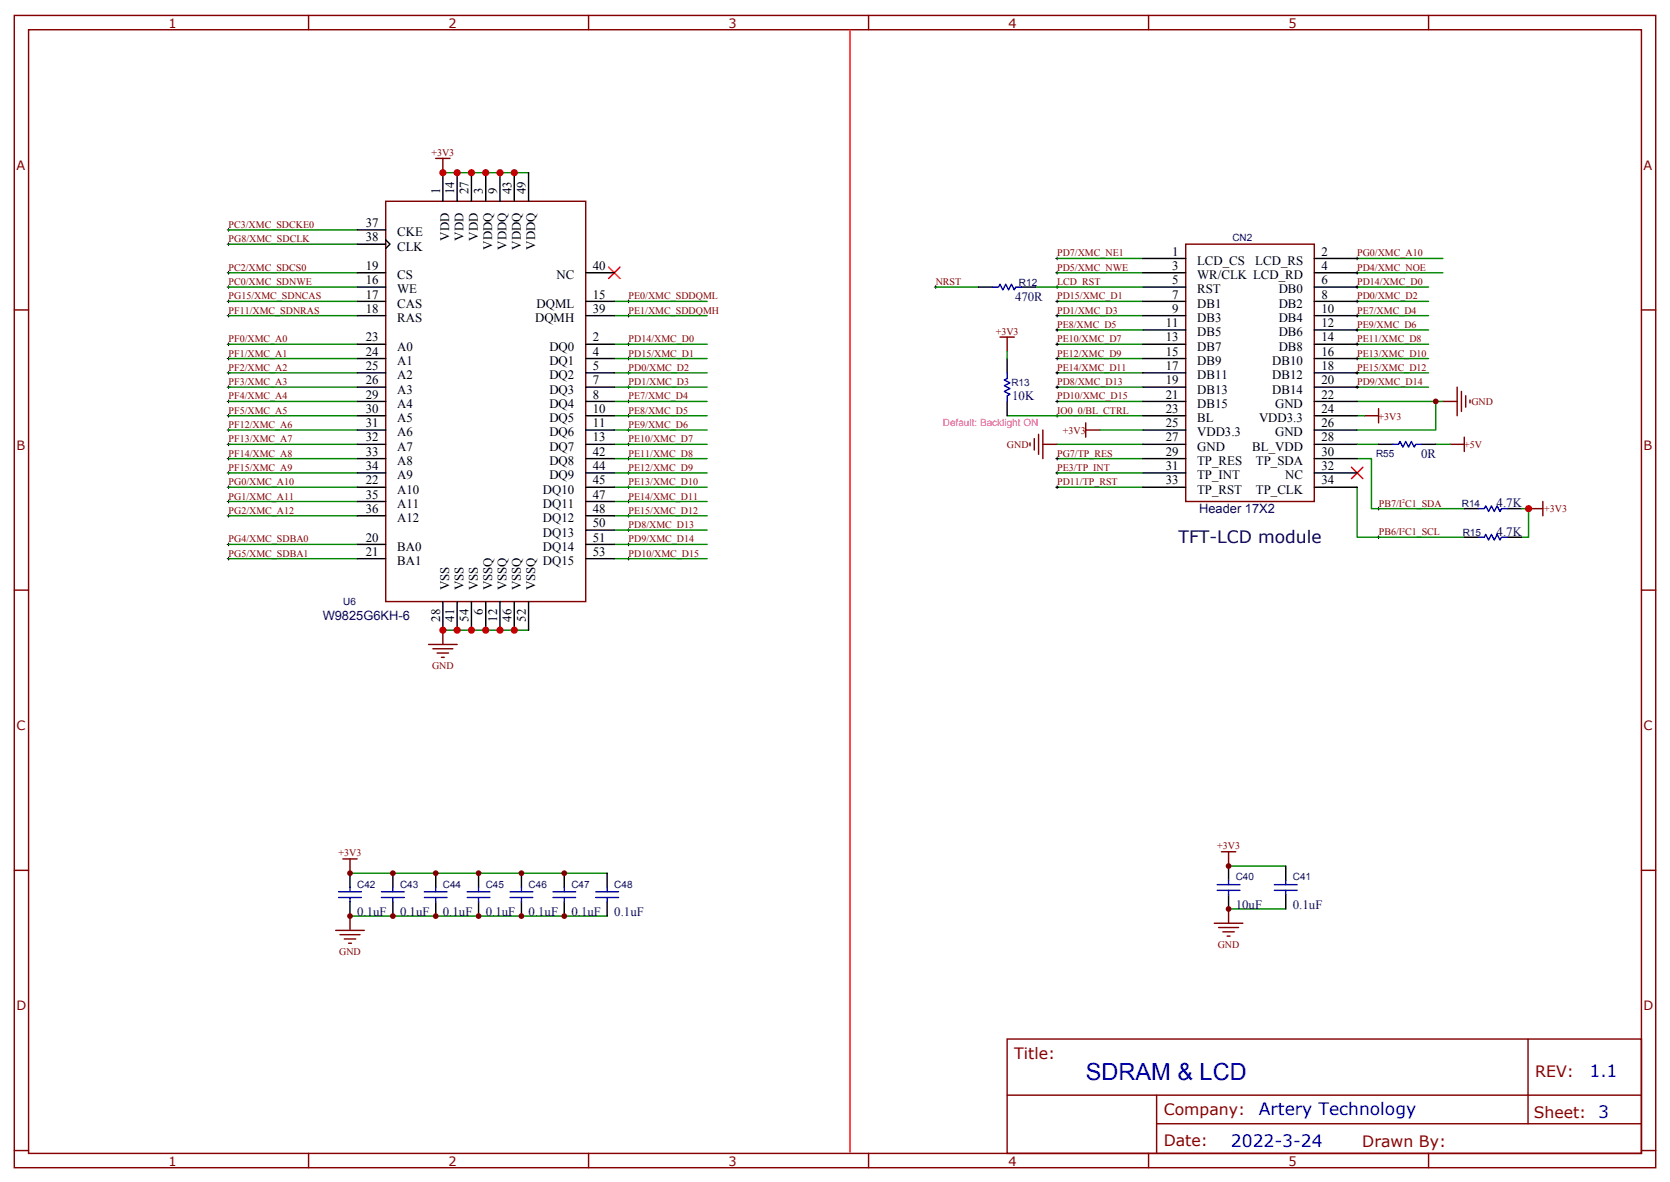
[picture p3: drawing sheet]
<svg xmlns="http://www.w3.org/2000/svg" width="412mm" height="292mm" viewBox="0 0 412 292" stroke-linecap="round" stroke-linejoin="round" font-family="sans-serif">
<g fill="none" stroke="#800000" stroke-width=".35">
<path d="M107.6 39.1h3.5M109.4 39.1v3.5M95.2 49.7h49.4v98.7h-49.4zM292.8 60.3h31.8v63.5h-31.8zM246.9 83.2h3.6M248.7 83.2v3.5M356.3 99.1h3.5M359.8 95.5v7.1M360.9 96.6v4.9M361.9 97.6v2.9M363 98.7v.7M254.4 109.3v.7"/>
<path d="M255.4 108.2v2.9M256.5 107.2v4.9M257.5 109.6h3.6M257.5 106.1v7.1M268.1 106.1h3.5M268.1 104.4v3.5M336.9 102.6h3.5M340.4 100.8v3.6M358.1 109.6h3.5M361.6 107.9v3.5M377.5 125.5h3.5M381 123.8v3.5"/>
<path d="M105.8 159h7.1M109.4 155.5v3.5M106.9 160.1h4.9M107.9 161.1h2.9M109 162.2h.7M84.7 211.9h3.5M86.4 211.9v3.6M301.6 210.2h3.6M303.4 210.2v3.5M82.9 229.6h7.1M84 230.6h4.9M85 231.7h2.8"/>
<path d="M86.1 232.8h.7M86.4 226.1v3.5M299.9 227.8h7M300.9 228.9h5M302 229.9h2.8M303 231h.7M303.4 224.3v3.5"/>
</g>
<path d="M209.9 7.3v277M150.3 65.9l2.8 2.8M153.1 65.9l-2.8 2.8M333.7 115.3l2.8 2.8M336.5 115.3l-2.8 2.8" fill="none" stroke="#f00" stroke-width=".35"/>
<g fill="none" stroke="#000" stroke-width=".25">
<path d="M56.1 56.7h.7M56.4 56.4v.7M56.4 59.9v.7M56.1 70.8h.7M56.1 67.3h.7M56.1 60.3h.7M56.1 74.4h.7M56.1 77.9h.7M56.4 67v.7M56.4 70.5v.7M56.4 74v.7M56.4 77.5v.7"/>
<path d="M154.9 74.4h.7M154.9 77.9h.7M155.2 74v.7M155.2 77.5v.7M230.7 70.8h.7M231.1 70.5v.7M260.7 70.8h.7M260.7 67.3h.7M260.7 63.8h.7M260.7 74.4h.7M260.7 77.9h.7M261.1 63.4v.7"/>
<path d="M261.1 67v.7M261.1 70.5v.7M261.1 74v.7M261.1 77.5v.7M334.8 70.8h.7M334.8 67.3h.7M334.8 63.8h.7M334.8 74.4h.7M334.8 77.9h.7M335.1 63.4v.7M335.1 67v.7M335.1 70.5v.7"/>
<path d="M335.1 74v.7M335.1 77.5v.7M56.1 84.9h.7M56.1 88.5h.7M56.1 92h.7M56.1 95.5h.7M56.1 99.1h.7M56.4 84.6v.7M56.4 88.1v.7M56.4 91.7v.7M56.4 95.2v.7M56.4 98.7v.7"/>
<path d="M154.9 84.9h.7M154.9 88.5h.7M154.9 92h.7M154.9 95.5h.7M154.9 99.1h.7M155.2 84.6v.7M155.2 88.1v.7M155.2 91.7v.7M155.2 95.2v.7M155.2 98.7v.7M260.7 84.9h.7M260.7 88.5h.7"/>
<path d="M260.7 92h.7M260.7 95.5h.7M260.7 99.1h.7M260.7 81.4h.7M261.1 81.1v.7M261.1 84.6v.7M261.1 88.1v.7M261.1 91.7v.7M261.1 95.2v.7M261.1 98.7v.7M334.8 84.9h.7M334.8 88.5h.7"/>
<path d="M334.8 92h.7M334.8 95.5h.7M334.8 81.4h.7M335.1 81.1v.7M335.1 84.6v.7M335.1 88.1v.7M335.1 91.7v.7M335.1 95.2v.7M56.1 102.6h.7M56.1 116.7h.7M56.1 106.1h.7M56.1 109.6h.7"/>
<path d="M56.1 113.2h.7M56.4 102.2v.7M56.4 105.8v.7M56.4 109.3v.7M56.4 112.8v.7M56.4 116.3v.8M56.4 119.9v.7M154.9 102.6h.7M154.9 116.7h.7M154.9 106.1h.7M154.9 109.6h.7M154.9 113.2h.7"/>
<path d="M155.2 102.2v.7M155.2 105.8v.7M155.2 109.3v.7M155.2 112.8v.7M155.2 116.3v.8M155.2 119.9v.7M260.7 102.6h.7M260.7 116.7h.7M260.7 113.2h.7M261.1 102.2v.7M261.1 112.8v.7M261.1 116.3v.8"/>
<path d="M261.1 119.9v.7M56.1 120.2h.7M56.1 123.8h.7M56.1 127.3h.7M56.1 134.3h.7M56.1 137.9h.7M56.4 123.4v.7M56.4 126.9v.7M56.4 134v.7M56.4 137.5v.7M154.9 120.2h.7M154.9 123.8h.7"/>
<path d="M154.9 127.3h.7M154.9 134.3h.7M154.9 137.9h.7M154.9 130.8h.7M155.2 123.4v.7M155.2 126.9v.7M155.2 130.5v.7M155.2 134v.7M155.2 137.5v.7M260.7 120.2h.7M340.1 132.6h.7M340.1 125.5h.7"/>
<path d="M340.4 125.2v.7M340.4 132.2v.7"/>
</g>
<g fill="none" stroke="#008700" stroke-width=".35">
<path d="M56.4 56.7h31.8M109.4 42.6h21.1M56.4 60.3h31.8M56.4 67.3h31.8M56.4 70.8h31.8M56.4 74.4h31.8M56.4 77.9h31.8M151.7 74.4h22.9M151.7 77.9h22.9M231.1 70.8h10.6M255.8 70.8h26.4M261.1 67.3h21.1"/>
<path d="M261.1 74.4h21.1M261.1 77.9h21.1M261.1 63.8h21.1M335.1 67.3h21.2M335.1 70.8h17.7M335.1 74.4h17.7M335.1 77.9h17.7M335.1 63.8h21.2M56.4 99.1h31.8M56.4 84.9h31.8M56.4 88.5h31.8M56.4 92h31.8"/>
<path d="M56.4 95.5h31.8M151.7 99.1h22.9M151.7 84.9h22.9M151.7 88.5h22.9M151.7 92h22.9M151.7 95.5h22.9M248.7 86.7v1.8M261.1 99.1h21.1M261.1 84.9h21.1M261.1 88.5h21.1M261.1 92h21.1M261.1 95.5h21.1"/>
<path d="M261.1 81.4h21.1M335.1 99.1h21.2M335.1 84.9h17.7M335.1 88.5h17.7M335.1 92h17.7M335.1 95.5h17.7M335.1 81.4h17.7M354.5 99.1v7h-19.4M56.4 106.1h31.8M56.4 102.6h31.8M56.4 109.6h31.8M56.4 113.2h31.8"/>
<path d="M56.4 116.7h31.8M151.7 106.1h22.9M151.7 102.6h22.9M151.7 109.6h22.9M151.7 113.2h22.9M151.7 116.7h22.9M248.7 102.6h33.5M261.1 113.2h21.1M261.1 116.7h21.1M261.1 109.6h21.1M271.6 106.1h10.6M335.1 113.2h3.6v12.3h22.9"/>
<path d="M335.1 102.6h1.8M335.1 109.6h5.3M354.5 109.6h3.6M56.4 120.2h31.8M56.4 123.8h31.8M56.4 127.3h31.8M56.4 134.3h31.8M56.4 137.9h31.8M151.7 120.2h22.9M151.7 123.8h22.9M151.7 127.3h22.9M151.7 134.3h22.9"/>
<path d="M151.7 137.9h22.9M151.7 130.8h22.9M261.1 120.2h21.1M335.1 120.2v12.4h26.5M375.7 125.5h1.8v7.1h-1.8M109.4 155.5h21.1M86.4 215.5h63.5M303.4 213.7h14.1M86.4 226.1h63.5M303.4 224.3h14.1"/>
</g>
<g fill="none" stroke="#000" stroke-width=".35">
<path d="M88.2 56.7h7M95.2 59.2l1.1 1.1-1.1 1M109.4 42.6v7.1M112.9 42.6v7.1M116.4 42.6v7.1M119.9 42.6v7.1M123.5 42.6v7.1M127 42.6v7.1M130.5 42.6v7.1M88.2 70.8h7M88.2 74.4h7M88.2 77.9h7"/>
<path d="M88.2 67.3h7M88.2 60.3h7M144.6 74.4h7.1M144.6 77.9h7.1M144.6 67.3h7.1M241.7 70.8h3.5M252.2 70.8h3.6M282.2 70.8h10.6M282.2 74.4h10.6M282.2 77.9h10.6M282.2 67.3h10.6M282.2 63.8h10.6"/>
<path d="M324.6 70.8h10.5M324.6 74.4h10.5M324.6 77.9h10.5M324.6 67.3h10.5M324.6 63.8h10.5M88.2 84.9h7M88.2 88.5h7M88.2 92h7M88.2 95.5h7M88.2 99.1h7M144.6 84.9h7.1M144.6 88.5h7.1"/>
<path d="M144.6 92h7.1M144.6 95.5h7.1M144.6 99.1h7.1M248.7 88.5v3.5M248.7 99.1v3.5M282.2 84.9h10.6M282.2 88.5h10.6M282.2 92h10.6M282.2 95.5h10.6M282.2 99.1h10.6M282.2 81.4h10.6M324.6 84.9h10.5"/>
<path d="M324.6 88.5h10.5M324.6 92h10.5M324.6 95.5h10.5M324.6 99.1h10.5M324.6 81.4h10.5M88.2 102.6h7M88.2 106.1h7M88.2 109.6h7M88.2 113.2h7M88.2 116.7h7M144.6 102.6h7.1M144.6 106.1h7.1"/>
<path d="M144.6 109.6h7.1M144.6 113.2h7.1M144.6 116.7h7.1M282.2 102.6h10.6M282.2 106.1h10.6M282.2 109.6h10.6M282.2 113.2h10.6M282.2 116.7h10.6M324.6 102.6h10.5M324.6 106.1h10.5M324.6 109.6h10.5M324.6 113.2h10.5"/>
<path d="M324.6 116.7h10.5M340.4 109.6h3.6M351 109.6h3.5M88.2 134.3h7M88.2 137.9h7M88.2 120.2h7M88.2 123.8h7M88.2 127.3h7M144.6 134.3h7.1M144.6 137.9h7.1M144.6 120.2h7.1M144.6 123.8h7.1"/>
<path d="M144.6 127.3h7.1M144.6 130.8h7.1M282.2 120.2h10.6M324.6 120.2h10.5M361.6 125.5h3.5M361.6 132.6h3.5M372.2 125.5h3.5M372.2 132.6h3.5M109.4 148.4v7.1M112.9 148.4v7.1M116.4 148.4v7.1M119.9 148.4v7.1"/>
<path d="M123.5 148.4v7.1M127 148.4v7.1M130.5 148.4v7.1M86.4 215.5v3.5M97 215.5v3.5M107.6 215.5v3.5M118.2 215.5v3.5M128.8 215.5v3.5M139.3 215.5v3.5M149.9 215.5v3.5M303.4 213.7v3.5M317.5 213.7v3.5"/>
<path d="M86.4 222.5v3.6M97 222.5v3.6M107.6 222.5v3.6M118.2 222.5v3.6M128.8 222.5v3.6M139.3 222.5v3.6M149.9 222.5v3.6M303.4 220.8v3.5M317.5 220.8v3.5"/>
</g>
<g fill="none" stroke="#00f" stroke-width=".35">
<path d="M245.2 70.8h1.4l.3-.7 .7 1.4 .8-1.4 .7 1.4 .7-1.4 .7 1.4 .3-.7h1.4M248.7 92v1.4l-.7 .4 1.4 .7-1.4 .7 1.4 .7-1.4 .7 1.4 .7-.7 .3v1.5M344 109.6h1.4l.3-.7 .7 1.4 .7-1.4 .7 1.4 .7-1.4 .7 1.4 .4-.7h1.4M365.1 125.5h1.4l.4-.7 .7 1.4 .7-1.4 .7 1.4 .7-1.4 .7 1.4 .4-.7h1.4M365.1 132.6h1.4l.4-.7 .7 1.4 .7-1.4 .7 1.4 .7-1.4 .7 1.4 .4-.7h1.4M86.4 219v1.1M97 219v1.1M107.6 219v1.1M118.2 219v1.1M128.8 219v1.1M139.3 219v1.1M149.9 219v1.1"/>
<path d="M300.6 218.3h5.6M300.6 219.7h5.6M303.4 217.2v1.1M303.4 219.7v1.1M314.7 218.3h5.6M314.7 219.7h5.6M317.5 217.2v1.1M317.5 219.7v1.1M83.6 220.1h5.7M83.6 221.5h5.7M86.4 221.5v1M94.2 220.1h5.6"/>
<path d="M94.2 221.5h5.6M97 221.5v1M104.8 220.1h5.6M104.8 221.5h5.6M107.6 221.5v1M115.4 220.1h5.6M115.4 221.5h5.6M118.2 221.5v1M125.9 220.1h5.7M125.9 221.5h5.7M128.8 221.5v1M136.5 220.1h5.7"/>
<path d="M136.5 221.5h5.7M139.3 221.5v1M147.1 220.1h5.7M147.1 221.5h5.7M149.9 221.5v1"/>
</g>
<g fill="none" stroke="#870000" stroke-width=".35">
<path d="M3.5 3.8h405.4v284.3h-405.4zM7.1 7.3h398.2v277.3h-398.2zM76.2 3.8v3.5M145.3 3.8v3.5M214.5 3.8v3.5M283.6 3.8v3.5M352.8 3.8v3.5M3.5 76.5h3.6M405.3 76.5h3.6M3.5 145.6h3.6M405.3 145.6h3.6M3.5 214.8h3.6"/>
<path d="M405.3 214.8h3.6M248.7 256.4h156.6v28.2h-156.6zM377.3 256.4v20.9M248.7 270.2h156.5M285.6 277.3h119.6M285.6 270.2v14.2M3.5 283.9h3.6M76.2 284.6v3.5M145.3 284.6v3.5M214.5 284.6v3.5M283.6 284.6v3.5M352.8 284.6v3.5"/>
<path d="M405.3 283.9h3.6"/>
</g>
<g fill="#800000">
<circle cx="86.4" cy="226.1" r=".71"/>
<circle cx="86.4" cy="215.5" r=".71"/>
<circle cx="97" cy="226.1" r=".71"/>
<circle cx="97" cy="215.5" r=".71"/>
<circle cx="107.6" cy="226.1" r=".71"/>
<circle cx="107.6" cy="215.5" r=".71"/>
<circle cx="118.2" cy="226.1" r=".71"/>
<circle cx="118.2" cy="215.5" r=".71"/>
<circle cx="128.8" cy="226.1" r=".71"/>
<circle cx="128.8" cy="215.5" r=".71"/>
<circle cx="139.3" cy="226.1" r=".71"/>
<circle cx="139.3" cy="215.5" r=".71"/>
<circle cx="303.4" cy="224.3" r=".71"/>
<circle cx="303.4" cy="213.7" r=".71"/>
<circle cx="354.5" cy="99.1" r=".71"/>
</g>
<g fill="#c00">
<circle cx="109.4" cy="42.6" r=".88"/>
<circle cx="119.9" cy="42.6" r=".88"/>
<circle cx="119.9" cy="155.5" r=".88"/>
<circle cx="123.5" cy="42.6" r=".88"/>
<circle cx="123.5" cy="155.5" r=".88"/>
<circle cx="112.9" cy="42.6" r=".88"/>
<circle cx="116.4" cy="42.6" r=".88"/>
<circle cx="109.4" cy="155.5" r=".88"/>
<circle cx="112.9" cy="155.5" r=".88"/>
<circle cx="127" cy="42.6" r=".88"/>
<circle cx="127" cy="155.5" r=".88"/>
<circle cx="116.4" cy="155.5" r=".88"/>
<circle cx="377.5" cy="125.5" r=".88"/>
</g>
<text font-size="5.8" fill="#00f" x="268.1" y="266.6">SDRAM &amp; LCD</text>
<text font-size="4.2" fill="#006" x="291" y="134">TFT-LCD module</text>
<g font-size="4.2" fill="#00f">
<text x="392.5" y="265.7">1.1</text>
<text x="310.9" y="275.2">Artery Technology</text>
<text x="304" y="283">2022-3-24</text>
</g>
<g font-size="3.9" fill="#800">
<text x="250.5" y="261.4">Title:</text>
<text x="379.1" y="265.7">REV:</text>
<text x="287.4" y="275.2">Company:</text>
<text x="378.7" y="275.8">Sheet: 3</text>
<text x="287.4" y="282.9">Date:</text>
<text x="336.4" y="282.9">Drawn By:</text>
</g>
<g font-size="3.2" fill="#800">
<text x="41.6" y="6.8">1</text>
<text x="110.8" y="6.8">2</text>
<text x="179.9" y="6.8">3</text>
<text x="249.1" y="6.8">4</text>
<text x="318.2" y="6.8">5</text>
<text x="4.1" y="41.9">A</text>
<text x="405.9" y="41.9">A</text>
<text x="4.1" y="111.1">B</text>
<text x="405.9" y="111.1">B</text>
<text x="4.1" y="180.2">C</text>
<text x="405.9" y="180.2">C</text>
<text x="4.1" y="249.3">D</text>
<text x="405.9" y="249.3">D</text>
<text x="41.6" y="287.6">1</text>
<text x="110.8" y="287.6">2</text>
<text x="179.9" y="287.6">3</text>
<text x="249.1" y="287.6">4</text>
<text x="318.2" y="287.6">5</text>
</g>
<g font-size="3.2">
<text x="108.7" y="47.9" transform="rotate(-90 108.7 47.9)">1</text>
<text x="112.2" y="47.9" transform="rotate(-90 112.2 47.9)">14</text>
<text x="115.7" y="47.9" transform="rotate(-90 115.7 47.9)">27</text>
<text x="119.2" y="47.9" transform="rotate(-90 119.2 47.9)">3</text>
<text x="122.8" y="47.9" transform="rotate(-90 122.8 47.9)">9</text>
<text x="126.3" y="47.9" transform="rotate(-90 126.3 47.9)">43</text>
<text x="129.8" y="47.9" transform="rotate(-90 129.8 47.9)">49</text>
<text x="90.3" y="56">37</text>
<text x="90.3" y="59.5">38</text>
<text x="98.1" y="58.3">CKE</text>
<text x="110.9" y="59.4" transform="rotate(-90 110.9 59.4)">VDD</text>
<text x="114.5" y="59.4" transform="rotate(-90 114.5 59.4)">VDD</text>
<text x="118" y="59.4" transform="rotate(-90 118 59.4)">VDD</text>
<text x="98.1" y="61.8">CLK</text>
<text x="121.5" y="61.6" transform="rotate(-90 121.5 61.6)">VDDQ</text>
<text x="125.1" y="61.6" transform="rotate(-90 125.1 61.6)">VDDQ</text>
<text x="128.6" y="61.6" transform="rotate(-90 128.6 61.6)">VDDQ</text>
<text x="132.1" y="61.6" transform="rotate(-90 132.1 61.6)">VDDQ</text>
<text x="289.5" y="63.1">1</text>
<text x="295.6" y="65.4">LCD_CS</text>
<text x="310" y="65.4">LCD_RS</text>
<text x="326.3" y="63.1">2</text>
<text x="90.3" y="70.1">16</text>
<text x="90.3" y="66.6">19</text>
<text x="98.1" y="68.9">CS</text>
<text x="137.4" y="68.9">NC</text>
<text x="146.4" y="66.6">40</text>
<text x="289.5" y="66.6">3</text>
<text x="289.5" y="70.1">5</text>
<text x="295.6" y="68.9">WR/CLK LCD_RD</text>
<text x="326.3" y="66.6">4</text>
<text x="326.3" y="70.1">6</text>
<text x="90.3" y="73.7">17</text>
<text x="90.3" y="77.2">18</text>
<text x="98.1" y="72.4">WE</text>
<text x="98.1" y="76">CAS</text>
<text x="132.5" y="76">DQML</text>
<text x="146.4" y="77.2">39</text>
<text x="146.4" y="73.7">15</text>
<text x="289.5" y="73.7">7</text>
<text x="289.5" y="77.2">9</text>
<text x="295.6" y="72.4">RST</text>
<text x="295.6" y="76">DB1</text>
<text x="315.8" y="72.4">DB0</text>
<text x="315.8" y="76">DB2</text>
<text x="326.3" y="73.7">8</text>
<text x="326.3" y="77.2">10</text>
<text x="98.1" y="79.5">RAS</text>
<text x="132.1" y="79.5">DQMH</text>
<text x="287.9" y="80.7">11</text>
<text x="295.6" y="79.5">DB3</text>
<text x="295.6" y="83">DB5</text>
<text x="315.8" y="79.5">DB4</text>
<text x="315.8" y="83">DB6</text>
<text x="326.3" y="80.7">12</text>
<text x="90.3" y="84.2">23</text>
<text x="90.3" y="87.8">24</text>
<text x="98.1" y="86.5">A0</text>
<text x="135.7" y="86.5">DQ0</text>
<text x="146.4" y="84.2">2</text>
<text x="146.4" y="87.8">4</text>
<text x="287.9" y="84.2">13</text>
<text x="287.9" y="87.8">15</text>
<text x="295.6" y="86.5">DB7</text>
<text x="315.8" y="86.5">DB8</text>
<text x="326.3" y="84.2">14</text>
<text x="326.3" y="87.8">16</text>
<text x="90.3" y="91.3">25</text>
<text x="90.3" y="94.8">26</text>
<text x="98.1" y="90.1">A1</text>
<text x="98.1" y="93.6">A2</text>
<text x="135.7" y="90.1">DQ1</text>
<text x="135.7" y="93.6">DQ2</text>
<text x="146.4" y="91.3">5</text>
<text x="146.4" y="94.8">7</text>
<text x="287.9" y="91.3">17</text>
<text x="287.9" y="94.8">19</text>
<text x="295.6" y="90.1">DB9</text>
<text x="295.6" y="93.6">DB11</text>
<text x="314.2" y="90.1">DB10</text>
<text x="314.2" y="93.6">DB12</text>
<text x="326.3" y="91.3">18</text>
<text x="326.3" y="94.8">20</text>
<text x="90.3" y="98.4">29</text>
<text x="90.3" y="101.9">30</text>
<text x="98.1" y="97.1">A3</text>
<text x="98.1" y="100.6">A4</text>
<text x="135.7" y="97.1">DQ3</text>
<text x="135.7" y="100.6">DQ4</text>
<text x="146.4" y="98.4">8</text>
<text x="146.4" y="101.9">10</text>
<text x="287.9" y="98.4">21</text>
<text x="287.9" y="101.9">23</text>
<text x="295.6" y="97.1">DB13</text>
<text x="295.6" y="100.6">DB15</text>
<text x="314.2" y="97.1">DB14</text>
<text x="314.9" y="100.6">GND</text>
<text x="326.3" y="98.4">22</text>
<text x="326.3" y="101.9">24</text>
<text x="90.3" y="105.4">31</text>
<text x="98.1" y="104.2">A5</text>
<text x="98.1" y="107.7">A6</text>
<text x="135.7" y="104.2">DQ5</text>
<text x="135.7" y="107.7">DQ6</text>
<text x="146.4" y="105.4">11</text>
<text x="287.9" y="105.4">25</text>
<text x="295.6" y="104.2">BL</text>
<text x="295.6" y="107.7">VDD3.3</text>
<text x="310.9" y="104.2">VDD3.3</text>
<text x="314.9" y="107.7">GND</text>
<text x="326.3" y="105.4">26</text>
<text x="90.3" y="108.9">32</text>
<text x="90.3" y="112.5">33</text>
<text x="98.1" y="111.2">A7</text>
<text x="135.7" y="111.2">DQ7</text>
<text x="146.4" y="108.9">13</text>
<text x="146.4" y="112.5">42</text>
<text x="287.9" y="108.9">27</text>
<text x="287.9" y="112.5">29</text>
<text x="295.6" y="111.2">GND</text>
<text x="309.3" y="111.2">BL_VDD</text>
<text x="326.3" y="108.9">28</text>
<text x="326.3" y="112.5">30</text>
<text x="90.3" y="119.5">22</text>
<text x="90.3" y="116">34</text>
<text x="98.1" y="114.8">A8</text>
<text x="98.1" y="118.3">A9</text>
<text x="135.7" y="114.8">DQ8</text>
<text x="135.7" y="118.3">DQ9</text>
<text x="146.4" y="116">44</text>
<text x="146.4" y="119.5">45</text>
<text x="287.9" y="116">31</text>
<text x="287.9" y="119.5">33</text>
<text x="295.6" y="114.8">TP_RES</text>
<text x="295.6" y="118.3">TP_INT</text>
<text x="310.1" y="114.8">TP_SDA</text>
<text x="317.4" y="118.3">NC</text>
<text x="326.3" y="116">32</text>
<text x="326.3" y="119.5">34</text>
<text x="90.3" y="123">35</text>
<text x="98.1" y="121.8">A10</text>
<text x="98.1" y="125.3">A11</text>
<text x="134.1" y="121.8">DQ10</text>
<text x="134.1" y="125.3">DQ11</text>
<text x="146.4" y="123">47</text>
<text x="295.6" y="121.8">TP_RST</text>
<text x="310.1" y="121.8">TP_CLK</text>
<text x="90.3" y="126.6">36</text>
<text x="98.1" y="128.9">A12</text>
<text x="134.1" y="128.9">DQ12</text>
<text x="146.4" y="126.6">48</text>
<text x="146.4" y="130.1">50</text>
<text x="90.3" y="133.6">20</text>
<text x="90.3" y="137.2">21</text>
<text x="98.1" y="135.9">BA0</text>
<text x="134.1" y="132.4">DQ13</text>
<text x="134.1" y="135.9">DQ14</text>
<text x="146.4" y="133.6">51</text>
<text x="146.4" y="137.2">53</text>
<text x="98.1" y="139.5">BA1</text>
<text x="134.1" y="139.5">DQ15</text>
<text x="110.9" y="145.6" transform="rotate(-90 110.9 145.6)">VSS</text>
<text x="114.5" y="145.6" transform="rotate(-90 114.5 145.6)">VSS</text>
<text x="118" y="145.6" transform="rotate(-90 118 145.6)">VSS</text>
<text x="121.5" y="145.6" transform="rotate(-90 121.5 145.6)">VSSQ</text>
<text x="125.1" y="145.6" transform="rotate(-90 125.1 145.6)">VSSQ</text>
<text x="128.6" y="145.6" transform="rotate(-90 128.6 145.6)">VSSQ</text>
<text x="132.1" y="145.6" transform="rotate(-90 132.1 145.6)">VSSQ</text>
<text x="108.7" y="153.4" transform="rotate(-90 108.7 153.4)">28</text>
<text x="112.2" y="153.4" transform="rotate(-90 112.2 153.4)">41</text>
<text x="115.7" y="153.4" transform="rotate(-90 115.7 153.4)">54</text>
<text x="119.2" y="151.8" transform="rotate(-90 119.2 151.8)">6</text>
<text x="122.8" y="153.4" transform="rotate(-90 122.8 153.4)">12</text>
<text x="126.3" y="153.4" transform="rotate(-90 126.3 153.4)">46</text>
<text x="129.8" y="153.4" transform="rotate(-90 129.8 153.4)">52</text>
</g>
<g font-size="3.2" fill="#000080">
<text x="250.6" y="74.3">470R</text>
<text x="250" y="98.7">10K</text>
<text x="350.9" y="113.1">0R</text>
<text x="369.6" y="125.2">4.7K</text>
<text x="296.1" y="126.6">Header 17X2</text>
<text x="369.6" y="132.3">4.7K</text>
<text x="79.7" y="153">W9825G6KH-6</text>
<text x="88.2" y="226.1">0.1uF</text>
<text x="98.8" y="226.1">0.1uF</text>
<text x="109.4" y="226.1">0.1uF</text>
<text x="119.9" y="226.1">0.1uF</text>
<text x="130.5" y="226.1">0.1uF</text>
<text x="141.1" y="226.1">0.1uF</text>
<text x="151.7" y="226.1">0.1uF</text>
<text x="305.2" y="224.3">10uF</text>
<text x="319.3" y="224.3">0.1uF</text>
</g>
<g font-size="2.5" fill="#800000">
<text x="106.5" y="38.5">+3V3</text>
<text x="56.4" y="56.2">PC3/XMC_SDCKE0</text>
<text x="56.4" y="59.8">PG8/XMC_SDCLK</text>
<text x="261.1" y="63.3">PD7/XMC_NE1</text>
<text x="335.1" y="63.3">PG0/XMC_A10</text>
<text x="56.4" y="66.8">PC2/XMC_SDCS0</text>
<text x="56.4" y="70.3">PC0/XMC_SDNWE</text>
<text x="231.1" y="70.3">NRST</text>
<text x="261.1" y="70.3">LCD_RST</text>
<text x="261.1" y="66.8">PD5/XMC_NWE</text>
<text x="335.1" y="66.8">PD4/XMC_NOE</text>
<text x="335.1" y="70.3">PD14/XMC_D0</text>
<text x="56.4" y="73.9">PG15/XMC_SDNCAS</text>
<text x="56.4" y="77.4">PF11/XMC_SDNRAS</text>
<text x="155.2" y="73.9">PE0/XMC_SDDQML</text>
<text x="155.2" y="77.4">PE1/XMC_SDDQMH</text>
<text x="261.1" y="73.9">PD15/XMC_D1</text>
<text x="261.1" y="77.4">PD1/XMC_D3</text>
<text x="335.1" y="73.9">PD0/XMC_D2</text>
<text x="335.1" y="77.4">PE7/XMC_D4</text>
<text x="245.9" y="82.6">+3V3</text>
<text x="261.1" y="80.9">PE8/XMC_D5</text>
<text x="335.1" y="80.9">PE9/XMC_D6</text>
<text x="56.4" y="84.5">PF0/XMC_A0</text>
<text x="56.4" y="88">PF1/XMC_A1</text>
<text x="155.2" y="84.5">PD14/XMC_D0</text>
<text x="155.2" y="88">PD15/XMC_D1</text>
<text x="261.1" y="84.5">PE10/XMC_D7</text>
<text x="261.1" y="88">PE12/XMC_D9</text>
<text x="335.1" y="84.5">PE11/XMC_D8</text>
<text x="335.1" y="88">PE13/XMC_D10</text>
<text x="56.4" y="91.5">PF2/XMC_A2</text>
<text x="56.4" y="95">PF3/XMC_A3</text>
<text x="155.2" y="91.5">PD0/XMC_D2</text>
<text x="155.2" y="95">PD1/XMC_D3</text>
<text x="261.1" y="91.5">PE14/XMC_D11</text>
<text x="261.1" y="95">PD8/XMC_D13</text>
<text x="335.1" y="91.5">PE15/XMC_D12</text>
<text x="335.1" y="95">PD9/XMC_D14</text>
<text x="56.4" y="98.6">PF4/XMC_A4</text>
<text x="155.2" y="98.6">PE7/XMC_D4</text>
<text x="261.1" y="98.6">PD10/XMC_D15</text>
<text x="363.4" y="100">GND</text>
<text x="56.4" y="102.1">PF5/XMC_A5</text>
<text x="56.4" y="105.6">PF12/XMC_A6</text>
<text x="155.2" y="102.1">PE8/XMC_D5</text>
<text x="155.2" y="105.6">PE9/XMC_D6</text>
<text x="261.1" y="102.1">IO0_0/BL_CTRL</text>
<text x="262.5" y="107.1">+3V3</text>
<text x="340.4" y="103.5">+3V3</text>
<text x="56.4" y="109.1">PF13/XMC_A7</text>
<text x="56.4" y="112.7">PF14/XMC_A8</text>
<text x="155.2" y="109.1">PE10/XMC_D7</text>
<text x="155.2" y="112.7">PE11/XMC_D8</text>
<text x="248.7" y="110.6">GND</text>
<text x="261.1" y="112.7">PG7/TP_RES</text>
<text x="361.6" y="110.6">+5V</text>
<text x="56.4" y="116.2">PF15/XMC_A9</text>
<text x="56.4" y="119.7">PG0/XMC_A10</text>
<text x="155.2" y="116.2">PE12/XMC_D9</text>
<text x="155.2" y="119.7">PE13/XMC_D10</text>
<text x="261.1" y="116.2">PE3/TP_INT</text>
<text x="261.1" y="119.7">PD11/TP_RST</text>
<text x="56.4" y="123.3">PG1/XMC_A11</text>
<text x="155.2" y="123.3">PE14/XMC_D11</text>
<text x="340.5" y="125">PB7/I C1_SDA</text>
<text x="56.4" y="126.8">PG2/XMC_A12</text>
<text x="155.2" y="126.8">PE15/XMC_D12</text>
<text x="155.2" y="130.3">PD8/XMC_D13</text>
<text x="381.3" y="126.4">+3V3</text>
<text x="56.4" y="133.8">PG4/XMC_SDBA0</text>
<text x="56.4" y="137.4">PG5/XMC_SDBA1</text>
<text x="155.2" y="133.8">PD9/XMC_D14</text>
<text x="155.2" y="137.4">PD10/XMC_D15</text>
<text x="340.5" y="132">PB6/I C1_SCL</text>
<text x="106.7" y="165.1">GND</text>
<text x="300.6" y="209.6">+3V3</text>
<text x="83.6" y="211.3">+3V3</text>
<text x="300.7" y="233.9">GND</text>
<text x="83.8" y="235.7">GND</text>
</g>
<g font-size="2.5" fill="#000080">
<text x="304.3" y="59.4">CN2</text>
<text x="251.6" y="70.5">R12</text>
<text x="249.8" y="95.2">R13</text>
<text x="339.8" y="112.8">R55</text>
<text x="361" y="125.2">R14</text>
<text x="361.2" y="132.2">R15</text>
<text x="84.7" y="149.3">U6</text>
<text x="88.2" y="219">C42</text>
<text x="98.8" y="219">C43</text>
<text x="109.4" y="219">C44</text>
<text x="119.9" y="219">C45</text>
<text x="130.5" y="219">C46</text>
<text x="141.1" y="219">C47</text>
<text x="151.7" y="219">C48</text>
<text x="305.2" y="217.2">C40</text>
<text x="319.3" y="217.2">C41</text>
</g>
<text font-size="2.5" fill="#f0f" x="232.8" y="105.1">Default: Backlight ON</text>
<g font-size="1.4" fill="#800000">
<text x="346.3" y="124.2">2</text>
<text x="346.3" y="131.2">2</text>
</g>
</svg>
